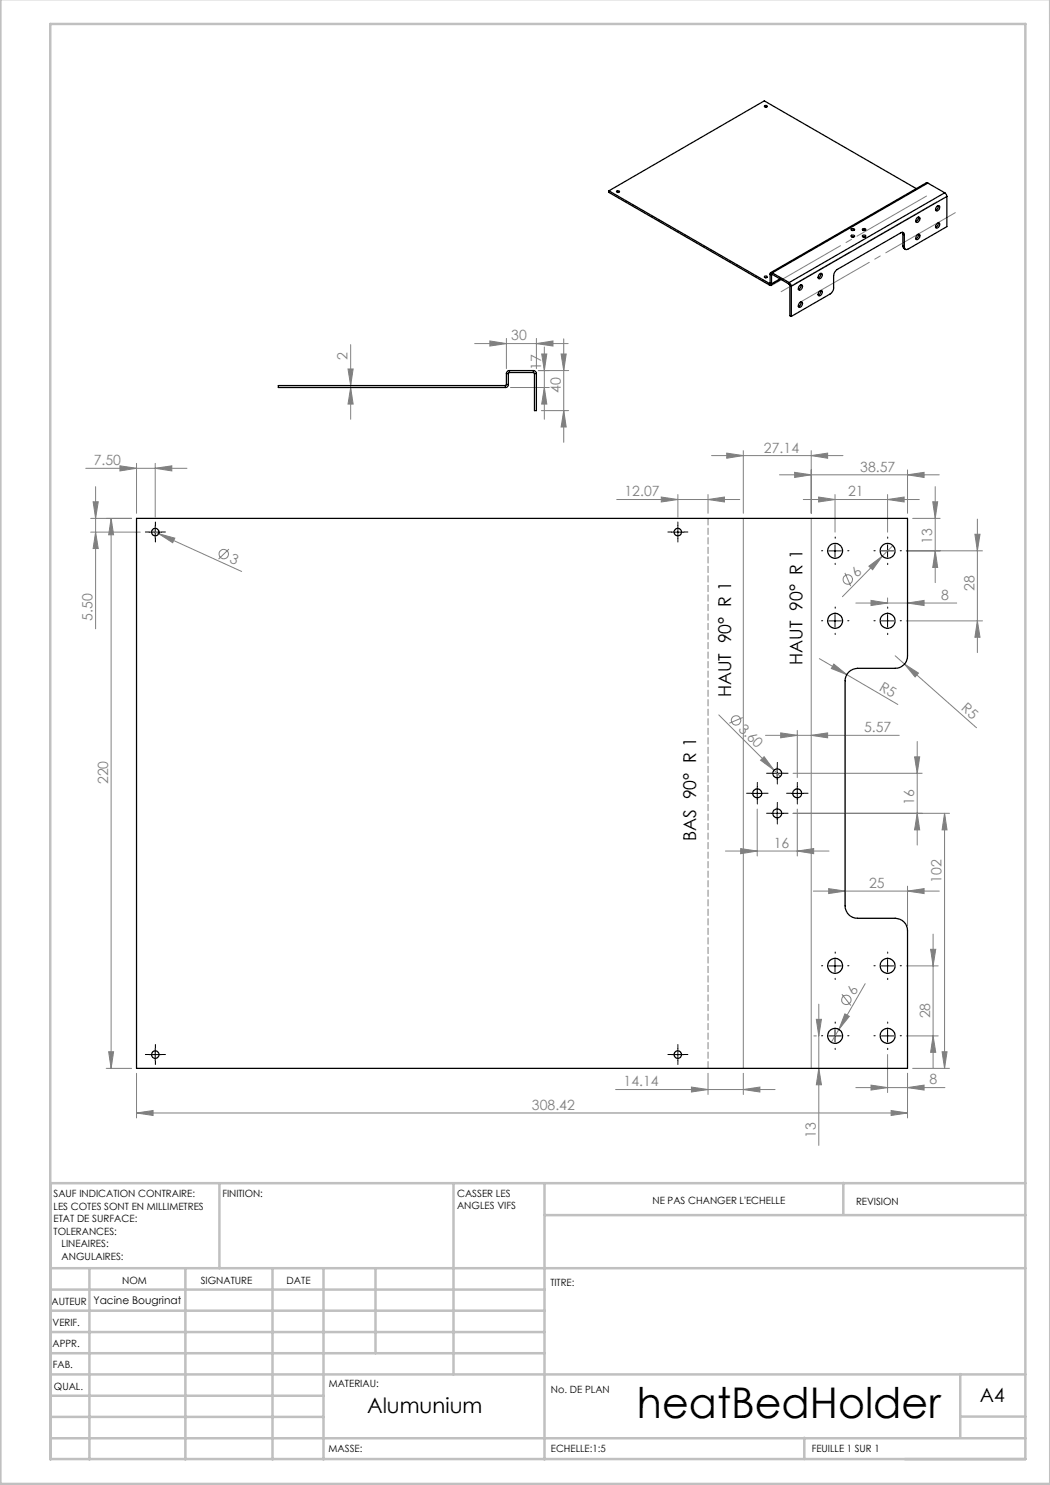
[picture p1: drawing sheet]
<svg xmlns="http://www.w3.org/2000/svg" width="210mm" height="297mm" viewBox="0 0 210 297" stroke-linecap="round" stroke-linejoin="round" font-family="sans-serif">
<g fill="none" stroke="#808080" stroke-width=".2">
<path d="M69.6 73.8h1l-.5 3.3zM70.1 68.9v15M70.1 77.5l.5 3.3h-1zM94.9 68.7h18.7M98 68.2l3.3 .5-3.3 .5zM101.3 67.7v6M102.1 77.5h7.8M107.3 68.7l3.3-.5v1zM107.3 67.7v6M107.7 74.1h6M108.3 70.8h1.1l-.5 3.3zM108.9 69.4v14.5"/>
<path d="M108.9 77.5l.5 3.3h-1.1zM112.2 70.8h1l-.5 3.3zM112.7 67.8v20.7M17.1 93.7h20.3M19.1 97.3v28.5M24 93.2l3.3 .5-3.3 .5zM27.3 92.7v10M31 93.7l3.4-.5v1zM31 92.7v10.7M108.3 82.1h5.4M112.7 82.1l.5 3.3h-1zM123.3 99.9h24.7"/>
<path d="M132.3 99.4l3.3 .5-3.3 .5zM135.6 98.9v4.5M141.6 99.9l3.3-.5v1zM141.6 98.9v3.8M142.3 91.1h26.3M145.3 90.6l3.4 .5-3.4 .5zM148.7 90.1v12.6M155.9 95h32M158.9 94.5l3.3 .5-3.3 .5zM160.7 99.9h23.2M162.2 91.1l3.3-.5v1zM162.2 90.1v12.6"/>
<path d="M163.7 99.4l3.3 .5-3.3 .5zM167 98.9v7.5M177.5 99.9l3.3-.5v1zM177.5 98.9v7.5M181.5 95l3.3-.5v1zM181.5 94v8.7M187 97.3v19.2M18.1 106.4h9.9M18.1 103.7h8.2M18.6 100.4h1l-.5 3.3zM19.1 106.4l.5 3.3h-1zM22.2 103.7v110"/>
<path d="M22.2 103.7l.5 3.3h-1zM30.4 106.1l1.3 .6M31.7 106.7l3.3 .9-.5 .9zM31.7 106.7l16.6 7.6M45.8 109.8l-2.1 2M148.7 103.7v110M162.2 103.7v110M169 114.6l1.1 2.6M173.8 113.2l2.7-2-2 2.7zM176.5 111.2l-8 8.1M177.5 119.6v.8M178.6 109.1l-2.1 2.1"/>
<path d="M181.3 110.2h15.2M182.5 103.7h5.5M186.5 100.4h1l-.5 3.3zM187 110.2l.5 3.3h-1zM195 106.9h1l-.5 3.3zM195.5 103.8v26.7M163.9 131.7l15.7 9.2M166.8 132.8l2.6 2.1-3.1-1.2zM171.2 120.6h20.1M174.2 120.1l3.3 .5-3.3 .5zM179 131.2l1.9 1.6M180.9 132.8l2.8 1.8-.7 .8z"/>
<path d="M180.9 132.8l14.4 12.8M181.3 124.2h15.2M181.5 120.6l3.3-.5v1zM195.5 124.2l.5 3.3h-1zM143.8 143l12.3 12.3M148.6 143.5l-2.7 1.1M152.1 152l.7-.7 2 2.7zM153.1 147.1h26.7M156.1 146.6l3.4 .5-3.4 .5zM158.6 154.7h25.8M159.5 146.1v9.4M162.2 147.1l3.3-.5v1z"/>
<path d="M182.9 151.4h1l-.5 3.3zM183.4 148.3v20.7M145.1 170.2h20.7M148.1 169.7l3.3 .5-3.3 .5zM151.4 161.8v9.4M158.6 162.7h31.3M159.5 170.2l3.2-.5v1zM159.5 161.8v9.4M162.7 178.2h25.2M165.7 177.7l3.3 .5-3.3 .5zM181.5 178.2l3.3-.5v1zM181.5 177.2v8"/>
<path d="M183.4 162.7l.5 3.3h-1zM188.9 162.7v51M188.9 162.7l.5 3.3h-1zM168.4 198.9l1.8 2.2M173 196.7l-5.2 9.2M181.3 193.2h6.3M186.1 189.9h1l-.5 3.3zM186.6 186.8v26.7M21.2 213.7h5.1M21.7 210.4h1l-.5 3.3zM27.3 214.7v8.9M123.1 217.9h31.9"/>
<path d="M138.3 217.4l3.3 .5-3.3 .5zM141.6 214.7v4.2M148.7 217.9l3.3-.5v1zM148.7 214.7v4.2M162.8 207.2h.5M163.3 203.9h1l-.5 3.3zM163.8 200.8v28.3M163.8 213.7l.5 3.3h-1zM167.8 205.9l-1.5 2.6M169 202.8l.9 .5-2.1 2.6zM171.2 217.5h17.8M174.2 217l3.3 .5-3.3 .5z"/>
<path d="M177.5 210.9v7.6M181.3 207.2h6.3M181.5 217.5l3.3-.5v1zM181.5 214.7v8.9M182.5 213.7h7.4M186.6 207.2l.5 3.3h-1zM188.4 210.4h1l-.5 3.3zM27.3 222.6l3.3-.5v1zM27.3 222.6h154.2M178.2 222.1l3.3 .5-3.3 .5z"/>
<circle cx="44.7" cy="110.8" r=".95"/>
<circle cx="169.6" cy="115.9" r=".95"/>
<circle cx="147.2" cy="144.1" r=".94"/>
<circle cx="169.3" cy="200" r=".93"/>
</g>
<g fill="none" stroke="#000" stroke-width=".2" stroke-dasharray="30.5 1.3 1.3 1.3">
<path d="M29.8 106.4h-.7M31.1 105.2v-.8M31.1 107.7v.7M32.3 106.4h.8M134.3 106.4h-.7M135.6 105.2v-.8M135.6 107.7v.7M136.8 106.4h.8M164.5 110.2h-.2M167 107.7v-.3M167 112.7v.2M169.5 110.2h.3"/>
<path d="M175 110.2h-.2M177.5 107.7v-.3M177.5 112.7v.2M180 110.2h.3M164.5 124.2h-.2M167 121.7v-.3M167 126.7v.2M169.5 124.2h.3M175 124.2h-.2M177.5 121.7v-.3M177.5 126.7v.2M180 124.2h.3"/>
<path d="M150.2 158.7h-.9M151.5 157.4v-.9M151.5 159.9v.9M152.7 158.7h.9M154.2 154.7h-.9M155.5 153.4v-.9M155.5 155.9v.9M156.7 154.7h.9M158.2 158.7h-.9M159.5 157.4v-.9M159.5 159.9v.9M160.7 158.7h.9"/>
<path d="M154.2 162.7h-.9M155.5 161.4v-.9M155.5 163.9v.9M156.7 162.7h.9M164.5 193.2h-.2M167 190.7v-.3M167 195.7v.2M169.5 193.2h.3M175 193.2h-.2M177.5 190.7v-.3M177.5 195.7v.2M180 193.2h.3"/>
<path d="M29.8 210.9h-.7M31.1 209.7v-.8M31.1 212.2v.7M32.3 210.9h.8M134.3 210.9h-.7M135.6 209.7v-.8M135.6 212.2v.7M136.8 210.9h.8M164.5 207.2h-.2M167 204.7v-.3M167 209.7v.2M169.5 207.2h.3"/>
<path d="M175 207.2h-.2M177.5 204.7v-.3M177.5 209.7v.2M180 207.2h.3"/>
</g>
<g fill="none" stroke="#000" stroke-width=".2">
<path d="M29.8 106.4h2.5M31 105.2v2.5M134.3 106.4h2.5M135.6 105.2v2.5M165.8 110.2h2.5M167 108.9v2.5M176.3 110.2h2.5M177.5 108.9v2.5M165.8 124.2h2.5M167 122.9v2.5M176.3 124.2h2.5M177.5 122.9v2.5"/>
<path d="M150.2 158.7h2.5M151.4 157.4v2.5M154.2 154.7h2.5M155.4 153.4v2.5M158.2 158.7h2.5M159.5 157.4v2.5M154.2 162.7h2.5M155.4 161.4v2.5M165.8 193.2h2.5M167 191.9v2.5M176.3 193.2h2.5M177.5 191.9v2.5"/>
<path d="M29.8 210.9h2.5M31 209.7v2.5M134.3 210.9h2.5M135.6 209.7v2.5M165.8 207.2h2.5M167 205.9v2.5M176.3 207.2h2.5M177.5 205.9v2.5"/>
</g>
<path d="M141.6 103.7v110" fill="none" stroke="#808080" stroke-width=".2" stroke-dasharray="1.3 .6" stroke-dashoffset="-.1"/>
<g fill="none" stroke="#c0c0c0" stroke-width=".5">
<path d="M.1 -.1v296.9h209.9v-296.9M10.1 4.8h195v287h-195zM43.9 236.6v17M90.7 236.6v38.3M108.9 236.6v55.3M168.7 236.6v6.3M205.1 236.6h-195v55.3M10.1 253.6h195M10.1 257.9h98.8M17.9 253.6v38.3M37.1 253.6v38.3M54.5 253.6v38.3"/>
<path d="M64.7 253.6v38.3M75.1 253.6v17M108.9 243h96.2M10.1 270.6h98.8M10.1 266.4h98.8M10.1 262.1h98.8M10.1 279.1h54.6M10.1 274.9h195M192.1 274.8v12.7M10.1 287.7h195M10.1 283.4h54.6M160.9 287.5v4.3"/>
<path d="M192.1 283.3h13"/>
</g>
<path d="M154.2 57.2l31.1-18M156.2 58.3l31.1-17.9M159.9 60.5l31.2-18" fill="none" stroke="#808080" stroke-width=".2" stroke-dasharray="30.5 1.3 1.3 1.3" stroke-dashoffset="14.4"/>
<g fill="#808080">
<path d="M152.1 152l.7-.7 2 2.7z"/>
<path d="M173.8 113.2l2.7-2-2 2.7z"/>
<path d="M169 202.8l.9 .5-2.1 2.6z"/>
<path d="M180.9 132.8l2.8 1.8-.7 .8z"/>
<path d="M166.8 132.8l2.6 2.1-3.1-1.2z"/>
<path d="M31.7 106.7l3.3 .9-.5 .9z"/>
<path d="M159.5 170.2l3.2-.5v1zM148.1 169.7l3.3 .5-3.3 .5zM31 93.7l3.4-.5v1zM24 93.2l3.3 .5-3.3 .5zM141.6 99.9l3.3-.5v1zM132.3 99.4l3.3 .5-3.3 .5zM148.7 217.9l3.3-.5v1zM138.3 217.4l3.3 .5-3.3 .5z"/>
<path d="M27.3 222.6l3.3-.5v1zM178.2 222.1l3.3 .5-3.3 .5zM174.2 217l3.3 .5-3.3 .5zM181.5 217.5l3.3-.5v1zM158.9 94.5l3.3 .5-3.3 .5zM181.5 95l3.3-.5v1zM145.3 90.6l3.4 .5-3.4 .5zM162.2 91.1l3.3-.5v1zM163.7 99.4l3.3 .5-3.3 .5zM177.5 99.9l3.3-.5v1zM174.2 120.1l3.3 .5-3.3 .5zM181.5 120.6l3.3-.5v1zM156.1 146.6l3.4 .5-3.4 .5zM162.2 147.1l3.3-.5v1zM165.7 177.7l3.3 .5-3.3 .5zM181.5 178.2l3.3-.5v1zM98 68.2l3.3 .5-3.3 .5zM107.3 68.7l3.3-.5v1z"/>
<path d="M19.1 106.4l.5 3.3h-1zM18.6 100.4h1l-.5 3.3z"/>
<path d="M108.9 77.5l.5 3.3h-1.1zM108.3 70.8h1.1l-.5 3.3z"/>
<path d="M22.2 103.7l.5 3.3h-1zM21.7 210.4h1l-.5 3.3zM182.9 151.4h1l-.5 3.3zM183.4 162.7l.5 3.3h-1zM188.9 162.7l.5 3.3h-1zM188.4 210.4h1l-.5 3.3zM163.3 203.9h1l-.5 3.3zM163.8 213.7l.5 3.3h-1zM186.1 189.9h1l-.5 3.3zM186.6 207.2l.5 3.3h-1zM195 106.9h1l-.5 3.3zM195.5 124.2l.5 3.3h-1zM186.5 100.4h1l-.5 3.3zM187 110.2l.5 3.3h-1zM69.6 73.8h1l-.5 3.3zM70.1 77.5l.5 3.3h-1zM112.2 70.8h1l-.5 3.3zM112.7 82.1l.5 3.3h-1z"/>
</g>
<g fill="none" stroke="#000" stroke-width=".25">
<path d="M121.8 38.2v.3l32.1 18.5M121.8 38.2l32.1 18.5M123.3 38.2a.27 .27 0 0 1 .4-.1 .27 .27 0 0 1 .1 .3l-.3 .1zM123.5 38.5h.2M152.9 21.1l.5 .1a.25 .25 0 0 1-.3 .2 .25 .25 0 0 1-.2-.3zM153.1 21.4h.1M183.2 37.7l-30.3-17.5-31.1 18M185.6 36.6h-.4l-31.1 17.9M185.6 36.6l-31.2 18M185.6 36.6l3.3 2M188.9 38.6l.5 .7M188.9 38.6l-31.1 17.9"/>
<path d="M189.4 39.3v6l-7.8 4.5a.44 .44 0 0 1-.5 .1 .44 .44 0 0 1-.2-.5M189.4 39.3l-31.1 18M152.9 55.2l.5 .1a.25 .25 0 0 1-.3 .3 .25 .25 0 0 1-.2-.4zM153.1 55.5h.1M153.9 56.7v.3M154 56.6l-.1 .1M154 54.8l.3 .2M154 56.6l.3 .2M154 54.8v1.8M154.3 56.8a.26 .26 0 0 1-.1 .2 .26 .26 0 0 1-.3 0M154.3 55v1.8M154.4 54.6a.25 .25 0 0 0-.3-.1 .25 .25 0 0 0-.1 .3"/>
<path d="M154.4 54.9l-.1 .1M154.4 54.6l3.4 1.9M154.4 54.6v.3M154.4 54.9l3.4 1.9M156 55.8l-1.7 1M156.2 55.9l-2 1.1M157.8 56.5l.5 .8M157.8 56.8l.2 .3M157.8 56.5v.3M158 57.1l.3 .2M158 57.1v6l.3 .2M158.3 57.3v6"/>
<path d="M159.9 57.1a.35 .35 0 0 1 .6-.1 .35 .35 0 0 1-.1 .6 .4 .4 0 0 1-.3 .4 .4 .4 0 0 1-.4-.3zM160.2 57a.83 .83 0 0 1-.5 .9M163.8 58.4a.36 .36 0 0 1 .4-.3 .36 .36 0 0 1 .3 .5 .51 .51 0 0 1-.3 .4 .51 .51 0 0 1-.5 0zM163.9 54.9a.35 .35 0 0 1 .5-.2 .35 .35 0 0 1 0 .6 .4 .4 0 0 1-.3 .4 .4 .4 0 0 1-.5-.2zM164.2 54.7a.87 .87 0 0 1-.5 .9M164.2 58.1a.87 .87 0 0 1-.5 .9M170.3 45.8a.33 .33 0 0 1 .4-.1 .33 .33 0 0 1 .2 .3 .32 .32 0 0 1-.5 .1 .32 .32 0 0 1-.1-.3zM170.3 47.1a.33 .33 0 0 1 .4-.1 .33 .33 0 0 1 .2 .3 .32 .32 0 0 1-.5 .1 .32 .32 0 0 1-.1-.3zM170.3 47.4h.5M170.3 46.1h.5M170.6 47.3l-.1 .1M172.5 47.1a.35 .35 0 0 1 .4-.1 .35 .35 0 0 1 .2 .3 .35 .35 0 0 1-.4 .1 .35 .35 0 0 1-.2-.3z"/>
<path d="M172.5 45.8a.35 .35 0 0 1 .4-.1 .35 .35 0 0 1 .2 .3 .35 .35 0 0 1-.4 .1 .35 .35 0 0 1-.2-.3zM172.6 47.4h.4M172.6 46.1h.4M172.9 46l-.1 .1M180.5 46.5l.1 .3M180.6 49.2l.1 .4 .4 .3M180.6 46.8l.3 .2M180.6 49.2l.3 .2M180.6 46.8v2.4M180.9 47a.44 .44 0 0 0-.3-.5 .44 .44 0 0 0-.4 .1l-12.8 7.3a1.6 1.6 0 0 0-.7 1.2v2.5a1.6 1.6 0 0 1-.7 1.2l-7.7 4.5M180.9 47v2.4M183.4 47a.36 .36 0 0 1 .5-.1 .36 .36 0 0 1 0 .5 .45 .45 0 0 1-.2 .5 .45 .45 0 0 1-.5-.1z"/>
<path d="M183.4 43.6a.36 .36 0 0 1 .5-.1 .36 .36 0 0 1 0 .5 .43 .43 0 0 1-.2 .5 .43 .43 0 0 1-.5-.2zM183.7 43.4a.95 .95 0 0 1-.5 .9M183.7 46.8a.95 .95 0 0 1-.5 1M187.3 44.9a.35 .35 0 0 1 .4-.4 .35 .35 0 0 1 .2 .5 .51 .51 0 0 1-.2 .5 .51 .51 0 0 1-.6 0zM187.4 41.3a.35 .35 0 0 1 .5-.1 .35 .35 0 0 1 0 .5 .4 .4 0 0 1-.3 .5 .4 .4 0 0 1-.5-.3zM187.6 41.1a.83 .83 0 0 1-.5 .9M187.6 44.6a.77 .77 0 0 1-.5 .9M101.1 77.1v.4M101.1 77.1h-45.4v.4h45.4M101.3 76.9l-.2 .2M101.3 74.7h.4M101.3 76.9h.4"/>
<path d="M101.3 74.7v2.2M101.7 76.9a.6 .6 0 0 1-.6 .6M101.7 74.7v2.2M101.9 74.1a.6 .6 0 0 0-.6 .6M101.9 74.5l-.2 .2M101.9 74.1v.4M101.9 74.1h4.8M101.9 74.5h4.8M106.7 74.1a.6 .6 0 0 1 .6 .6M106.7 74.5l.2 .2M106.7 74.1v.4M106.9 74.7h.4"/>
<path d="M106.9 74.7v7.4h.4v-7.4M159.9 60.6a.35 .35 0 0 1 .6-.2 .35 .35 0 0 1-.1 .6 .4 .4 0 0 1-.3 .4 .4 .4 0 0 1-.4-.2zM160.2 60.4a.77 .77 0 0 1-.5 .9M27.3 103.7h154.2v27.5a2.47 2.47 0 0 1-2.5 2.5h-7.5a2.53 2.53 0 0 0-2.5 2.5v45a2.47 2.47 0 0 0 2.5 2.5h7.5a2.47 2.47 0 0 1 2.5 2.5v27.5h-154.2z"/>
<circle cx="31.1" cy="106.4" r=".76"/>
<circle cx="135.6" cy="106.4" r=".75"/>
<circle cx="167" cy="110.2" r="1.48"/>
<circle cx="177.5" cy="110.2" r="1.49"/>
<circle cx="167" cy="124.2" r="1.5"/>
<circle cx="177.5" cy="124.2" r="1.51"/>
<circle cx="151.5" cy="158.7" r=".9"/>
<circle cx="155.4" cy="154.7" r=".91"/>
<circle cx="159.4" cy="158.7" r=".89"/>
<circle cx="155.4" cy="162.7" r=".91"/>
<circle cx="167" cy="193.2" r="1.5"/>
<circle cx="177.5" cy="193.2" r="1.51"/>
<circle cx="31.1" cy="210.9" r=".76"/>
<circle cx="135.6" cy="210.9" r=".75"/>
<circle cx="167" cy="207.2" r="1.5"/>
<circle cx="177.5" cy="207.2" r="1.51"/>
</g>
<text font-size="8.5" x="127.4" y="283.5">heatBedHolder</text>
<text font-size="4.2" x="73.4" y="282.6">Alumunium</text>
<text font-size="3.9" x="196" y="280.4">A4</text>
<g font-size="3.5">
<text x="160.5" y="133" transform="rotate(-90 160.5 133)">HAUT 90° R 1</text>
<text x="146.2" y="139.5" transform="rotate(-90 146.2 139.5)">HAUT 90° R 1</text>
<text x="139.3" y="168.2" transform="rotate(-90 139.3 168.2)">BAS 90° R 1</text>
</g>
<g font-size="2.8" fill="#808080">
<text x="102.2" y="68.1">30</text>
<text x="69.5" y="72" transform="rotate(-90 69.5 72)">2</text>
<text x="108.3" y="74" transform="rotate(-90 108.3 74)">17</text>
<text x="112.1" y="78.6" transform="rotate(-90 112.1 78.6)">40</text>
<text x="18.7" y="93">7.50</text>
<text x="152.8" y="90.5">27.14</text>
<text x="172" y="94.3">38.57</text>
<text x="124.9" y="99.3">12.07</text>
<text x="169.6" y="99.3">21</text>
<text x="45.7" y="112.4" transform="rotate(24 45.7 112.4)">3</text>
<text x="186.4" y="108.7" transform="rotate(-90 186.4 108.7)">13</text>
<text x="171.4" y="115.5" transform="rotate(-45 171.4 115.5)">6</text>
<text x="188.2" y="120">8</text>
<text x="194.9" y="118.2" transform="rotate(-90 194.9 118.2)">28</text>
<text x="18.5" y="124.2" transform="rotate(-90 18.5 124.2)">5.50</text>
<text x="175.7" y="137.9" transform="rotate(30 175.7 137.9)">R5</text>
<text x="192.1" y="141.9" transform="rotate(41 192.1 141.9)">R5</text>
<text x="147.6" y="145.9" transform="rotate(45 147.6 145.9)">3.60</text>
<text x="172.8" y="146.4">5.57</text>
<text x="21.6" y="156.8" transform="rotate(-90 21.6 156.8)">220</text>
<text x="182.8" y="160.9" transform="rotate(-90 182.8 160.9)">16</text>
<text x="154.8" y="169.6">16</text>
<text x="173.8" y="177.6">25</text>
<text x="188.3" y="176.5" transform="rotate(-90 188.3 176.5)">102</text>
<text x="171" y="199.2" transform="rotate(-60 171 199.2)">6</text>
<text x="186" y="203.7" transform="rotate(-90 186 203.7)">28</text>
<text x="106.4" y="222">308.42</text>
<text x="124.7" y="217.3">14.14</text>
<text x="185.9" y="216.9">8</text>
<text x="163.2" y="227.5" transform="rotate(-90 163.2 227.5)">13</text>
</g>
<text font-size="2.1" x="18.7" y="260.7">Yacine Bougrinat</text>
<g font-size="2">
<text x="10.7" y="239.5">SAUF INDICATION CONTRAIRE:</text>
<text x="44.5" y="239.5">FINITION:</text>
<text x="91.4" y="239.4">CASSER LES</text>
<text x="10.7" y="242">LES COTES SONT EN MILLIMETRES</text>
<text x="10.7" y="244.5">ETAT DE SURFACE:</text>
<text x="91.4" y="241.9">ANGLES VIFS</text>
<text x="130.5" y="240.8">NE PAS CHANGER L'ECHELLE</text>
<text x="171.2" y="241">REVISION</text>
<text x="10.7" y="247">TOLERANCES:</text>
<text x="12.3" y="249.5">LINEAIRES:</text>
<text x="12.3" y="252">ANGULAIRES:</text>
<text x="24.4" y="256.9">NOM</text>
<text x="40.1" y="256.8">SIGNATURE</text>
<text x="57.3" y="256.8">DATE</text>
<text x="110.1" y="257.1">TITRE:</text>
<text x="10.3" y="260.9">AUTEUR</text>
<text x="10.5" y="269.3">APPR.</text>
<text x="10.5" y="265.2">VERIF.</text>
<text x="10.6" y="273.6">FAB.</text>
<text x="10.8" y="278">QUAL.</text>
<text x="65.8" y="277.4">MATERIAU:</text>
<text x="110.2" y="278.5">No. DE PLAN</text>
<text x="65.7" y="290.4">MASSE:</text>
<text x="110.2" y="290.5">ECHELLE:1:5</text>
<text x="162.4" y="290.4">FEUILLE 1 SUR 1</text>
</g>
</svg>
